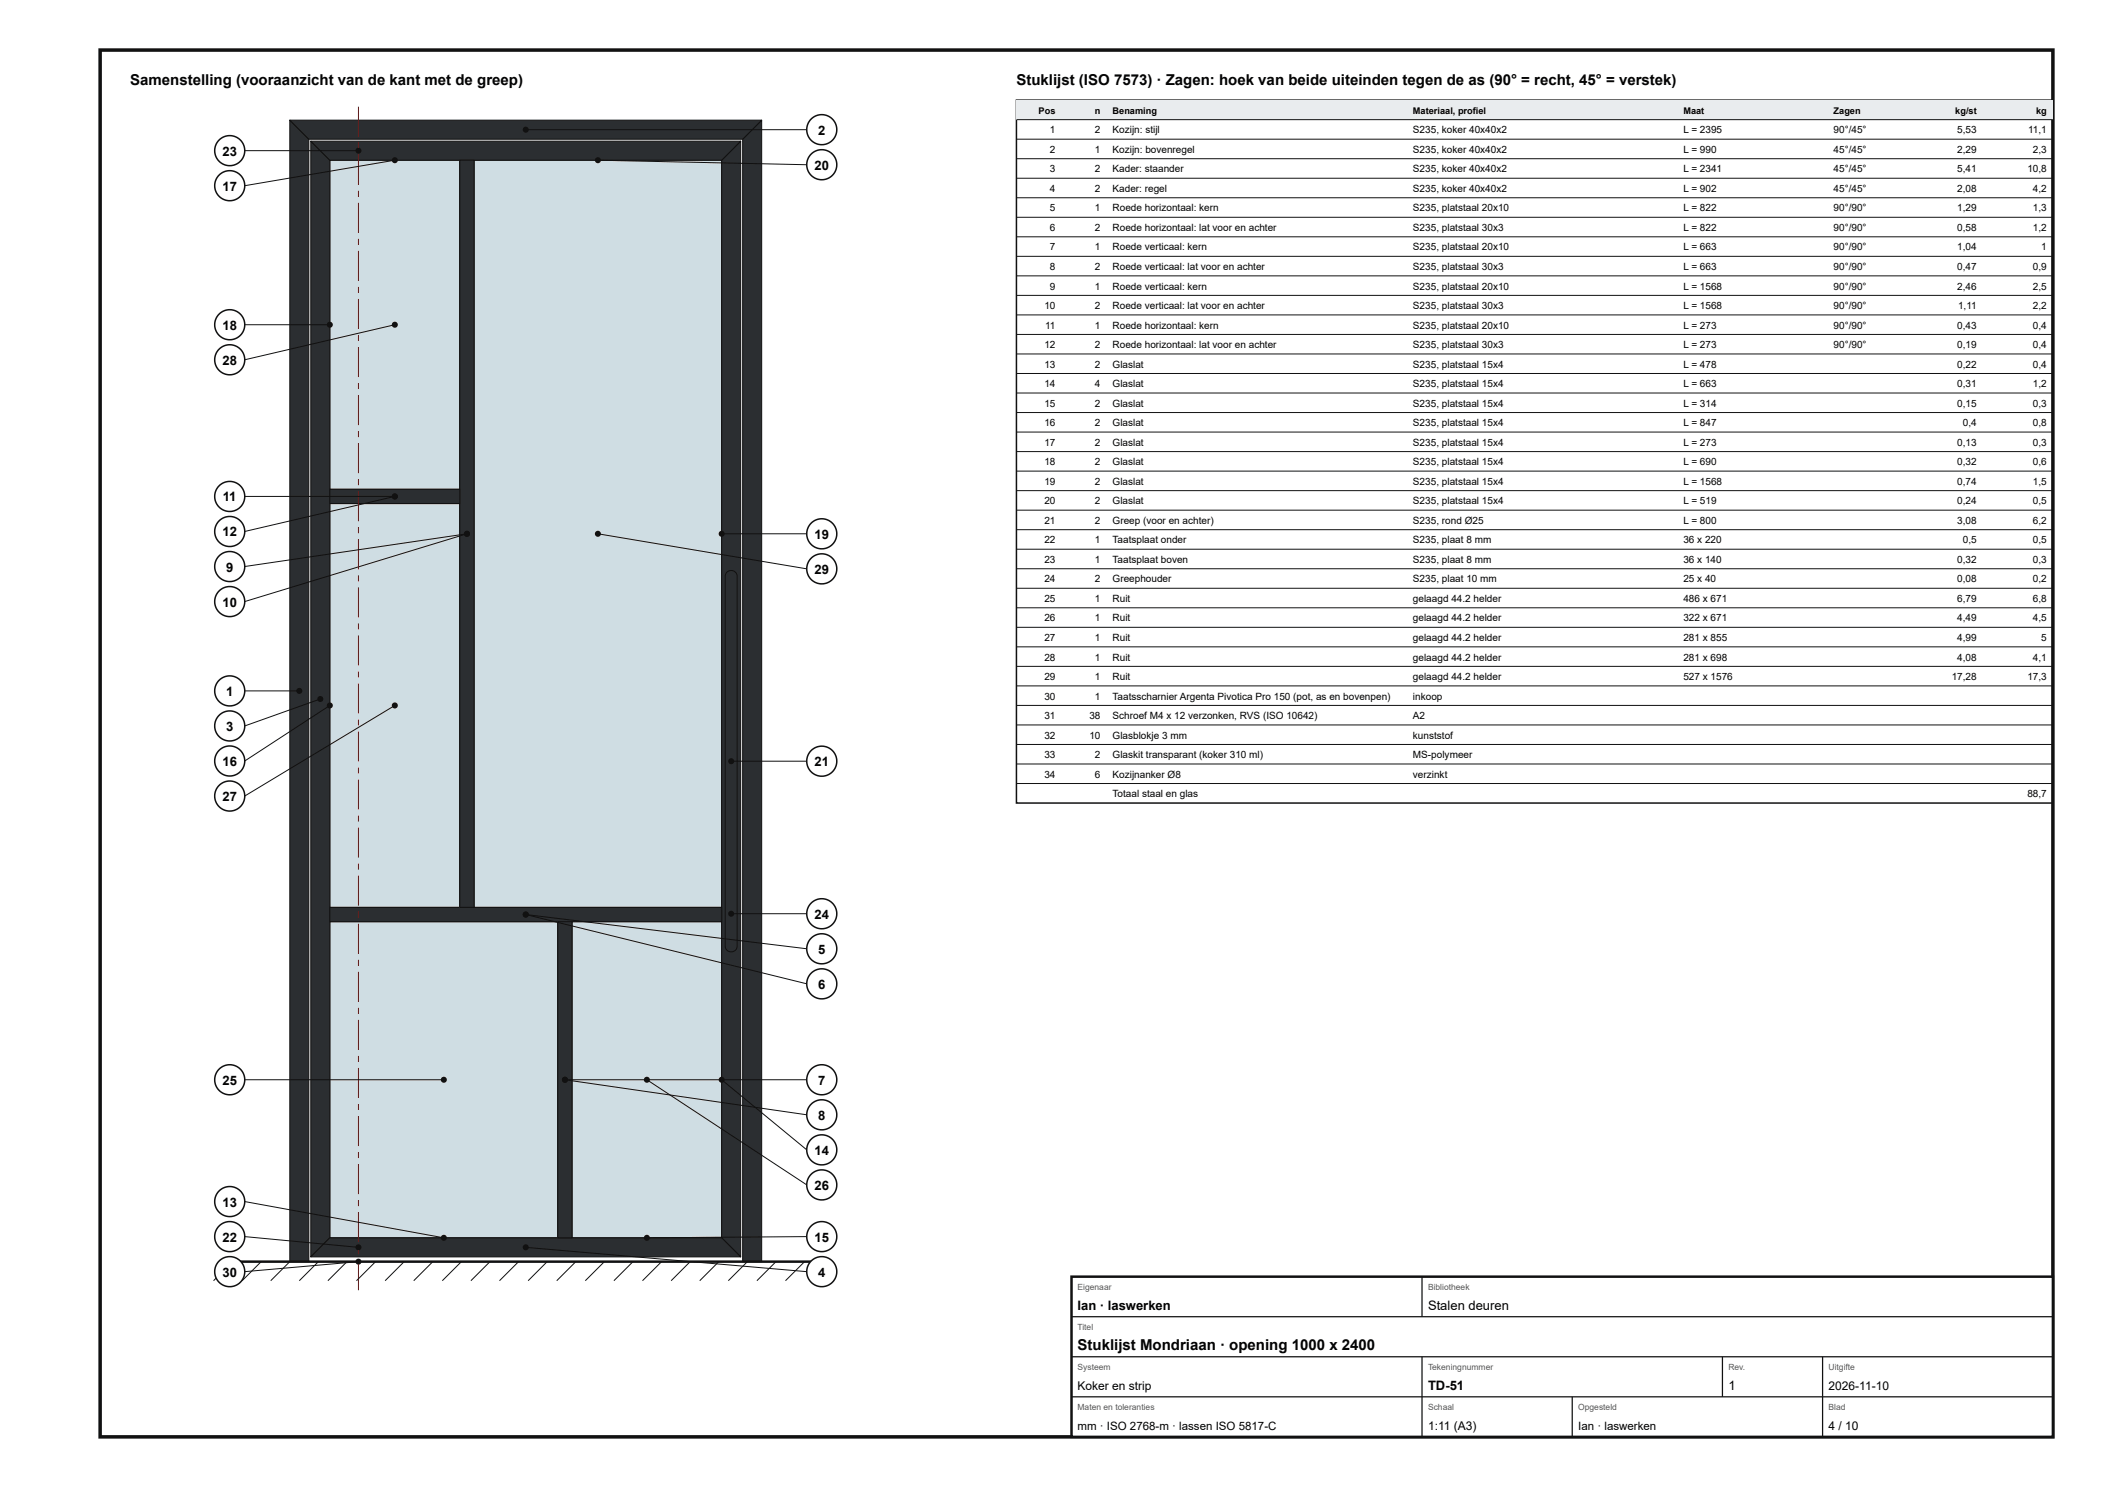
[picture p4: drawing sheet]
<svg xmlns="http://www.w3.org/2000/svg" width="420mm" height="297mm" viewBox="0 0 420 297" stroke-linecap="round" stroke-linejoin="round" font-family="sans-serif">
<path d="M20 10h390v277h-390z" fill="none" stroke="#111" stroke-width=".7" stroke-linecap="butt"/>
<path d="M65.9 184.1h45.5v63.1h-45.5z" fill="#cfdde3"/>
<path d="M65.9 184.1h45.5v63.1h-45.5z" fill="none" stroke="#111" stroke-width=".2"/>
<path d="M114.2 184.1h29.9v63.1h-29.9z" fill="#cfdde3"/>
<path d="M114.2 184.1h29.9v63.1h-29.9z" fill="none" stroke="#111" stroke-width=".2"/>
<path d="M65.9 100.6h25.9v80.6h-25.9z" fill="#cfdde3"/>
<path d="M65.9 100.6h25.9v80.6h-25.9z" fill="none" stroke="#111" stroke-width=".2"/>
<path d="M65.9 32h25.9v65.7h-25.9z" fill="#cfdde3"/>
<path d="M65.9 32h25.9v65.7h-25.9z" fill="none" stroke="#111" stroke-width=".2"/>
<path d="M94.7 32h49.4v149.2h-49.4z" fill="#cfdde3"/>
<path d="M94.7 32h49.4v149.2h-49.4z" fill="none" stroke="#111" stroke-width=".2"/>
<path d="M57.9 24l3.8 3.8v224.2h-3.8z" fill="#2b2e31"/>
<path d="M57.9 24l3.8 3.8v224.2h-3.8z" fill="none" stroke="#111" stroke-width=".2"/>
<path d="M152.1 24v228h-3.8v-224.2z" fill="#2b2e31"/>
<path d="M152.1 24v228h-3.8v-224.2z" fill="none" stroke="#111" stroke-width=".2"/>
<path d="M57.9 24h94.2l-3.8 3.8h-86.6z" fill="#2b2e31"/>
<path d="M57.9 24h94.2l-3.8 3.8h-86.6z" fill="none" stroke="#111" stroke-width=".2"/>
<path d="M62.1 28.2l3.8 3.8v215.2l-3.8 3.8z" fill="#2b2e31"/>
<path d="M62.1 28.2l3.8 3.8v215.2l-3.8 3.8z" fill="none" stroke="#111" stroke-width=".2"/>
<path d="M147.9 28.2v222.8l-3.8-3.8v-215.2z" fill="#2b2e31"/>
<path d="M147.9 28.2v222.8l-3.8-3.8v-215.2z" fill="none" stroke="#111" stroke-width=".2"/>
<path d="M65.9 247.2h78.2l3.8 3.8h-85.8z" fill="#2b2e31"/>
<path d="M65.9 247.2h78.2l3.8 3.8h-85.8z" fill="none" stroke="#111" stroke-width=".2"/>
<path d="M62.1 28.2h85.8l-3.8 3.8h-78.2z" fill="#2b2e31"/>
<path d="M62.1 28.2h85.8l-3.8 3.8h-78.2z" fill="none" stroke="#111" stroke-width=".2"/>
<path d="M65.9 181.2h78.2v2.9h-78.2z" fill="#2b2e31"/>
<path d="M65.9 181.2h78.2v2.9h-78.2z" fill="none" stroke="#111" stroke-width=".2"/>
<path d="M111.4 184.1h2.8v63.1h-2.8z" fill="#2b2e31"/>
<path d="M111.4 184.1h2.8v63.1h-2.8z" fill="none" stroke="#111" stroke-width=".2"/>
<path d="M91.8 32h2.9v149.2h-2.9z" fill="#2b2e31"/>
<path d="M91.8 32h2.9v149.2h-2.9z" fill="none" stroke="#111" stroke-width=".2"/>
<path d="M65.9 97.7h25.9v2.9h-25.9z" fill="#2b2e31"/>
<path d="M65.9 97.7h25.9v2.9h-25.9z" fill="none" stroke="#111" stroke-width=".2"/>
<path d="M71.5 251.7h.2v6h-.2zM71.5 249.3h.2v1.2h-.2zM71.5 242.1h.2v6h-.2zM71.5 239.7h.2v1.2h-.2zM71.5 232.5h.2v6h-.2zM71.5 230.1h.2v1.2h-.2zM71.5 222.9h.2v6h-.2zM71.5 220.5h.2v1.2h-.2zM71.5 213.3h.2v6h-.2zM71.5 210.9h.2v1.2h-.2zM71.5 203.7h.2v6h-.2zM71.5 201.3h.2v1.2h-.2zM71.5 194.1h.2v6h-.2zM71.5 191.7h.2v1.2h-.2zM71.5 184.5h.2v6h-.2zM71.5 182.1h.2v1.2h-.2zM71.5 174.9h.2v6h-.2zM71.5 172.5h.2v1.2h-.2zM71.5 165.3h.2v6h-.2zM71.5 162.9h.2v1.2h-.2zM71.5 155.7h.2v6h-.2zM71.5 153.3h.2v1.2h-.2zM71.5 146.1h.2v6h-.2zM71.5 143.7h.2v1.2h-.2zM71.5 136.5h.2v6h-.2zM71.5 134.1h.2v1.2h-.2zM71.5 126.9h.2v6h-.2zM71.5 124.5h.2v1.2h-.2zM71.5 117.3h.2v6h-.2zM71.5 114.9h.2v1.2h-.2zM71.5 107.7h.2v6h-.2zM71.5 105.3h.2v1.2h-.2zM71.5 98.1h.2v6h-.2zM71.5 95.7h.2v1.2h-.2zM71.5 88.5h.2v6h-.2zM71.5 86.1h.2v1.2h-.2zM71.5 78.9h.2v6h-.2zM71.5 76.5h.2v1.2h-.2zM71.5 69.3h.2v6h-.2zM71.5 66.9h.2v1.2h-.2zM71.5 59.7h.2v6h-.2zM71.5 57.3h.2v1.2h-.2zM71.5 50.1h.2v6h-.2zM71.5 47.7h.2v1.2h-.2zM71.5 40.5h.2v6h-.2zM71.5 38.1h.2v1.2h-.2zM71.5 30.9h.2v6h-.2zM71.5 28.5h.2v1.2h-.2zM71.5 21.3h.2v6h-.2z" fill="#b00"/>
<path d="M145.2 114.3a1.2 1.2 0 0 1 1.3-.3 1.2 1.2 0 0 1 .7 1.1v73.9a1.19 1.19 0 0 1-1.2 1.1 1.19 1.19 0 0 1-1.2-1.1v-73.9z" fill="#2b2e31"/>
<g fill="none" stroke="#111" stroke-width=".2">
<path d="M145.2 114.3a1.2 1.2 0 0 1 1.3-.3 1.2 1.2 0 0 1 .7 1.1v73.9a1.19 1.19 0 0 1-1.2 1.1 1.19 1.19 0 0 1-1.2-1.1v-73.9zM46.4 252l-3.8 3.8M52.2 252l-3.8 3.8M57.9 252l-3.8 3.8M63.6 252l-3.8 3.8M69.3 252l-3.8 3.8M75 252l-3.8 3.8M80.7 252l-3.8 3.8M86.4 252l-3.8 3.8M92.1 252l-3.8 3.8M97.9 252l-3.9 3.8M103.6 252l-3.8 3.8"/>
<path d="M109.3 252l-3.8 3.8M115 252l-3.8 3.8M120.7 252l-3.8 3.8M126.4 252l-3.8 3.8M132.1 252l-3.8 3.8M137.8 252l-3.8 3.8M143.6 252l-3.9 3.8M149.3 252l-3.8 3.8M155 252l-3.8 3.8M160.7 252l-3.8 3.8"/>
</g>
<path d="M46.4 252h117.1" fill="none" stroke="#111" stroke-width=".5"/>
<circle cx="71.6" cy="30.1" r=".6" fill="#111"/>
<path d="M48.9 30.1h22.7" fill="none" stroke="#111" stroke-width=".2"/>
<circle cx="45.9" cy="30.1" r="3" fill="#fff"/>
<circle cx="45.9" cy="30.1" r="3" fill="none" stroke="#111" stroke-width=".3"/>
<circle cx="78.8" cy="32" r=".6" fill="#111"/>
<path d="M78.9 32l-30 5.1" fill="none" stroke="#111" stroke-width=".2"/>
<circle cx="45.9" cy="37.1" r="3" fill="#fff"/>
<circle cx="45.9" cy="37.1" r="3" fill="none" stroke="#111" stroke-width=".3"/>
<circle cx="65.9" cy="64.9" r=".6" fill="#111"/>
<path d="M48.9 64.9h17" fill="none" stroke="#111" stroke-width=".2"/>
<circle cx="45.9" cy="64.9" r="3" fill="#fff"/>
<circle cx="45.9" cy="64.9" r="3" fill="none" stroke="#111" stroke-width=".3"/>
<circle cx="78.8" cy="64.9" r=".6" fill="#111"/>
<path d="M78.9 64.9l-30 7" fill="none" stroke="#111" stroke-width=".2"/>
<circle cx="45.9" cy="71.9" r="3" fill="#fff"/>
<circle cx="45.9" cy="71.9" r="3" fill="none" stroke="#111" stroke-width=".3"/>
<circle cx="78.8" cy="99.2" r=".6" fill="#111"/>
<path d="M48.9 99.2h30" fill="none" stroke="#111" stroke-width=".2"/>
<circle cx="45.9" cy="99.2" r="3" fill="#fff"/>
<circle cx="45.9" cy="99.2" r="3" fill="none" stroke="#111" stroke-width=".3"/>
<circle cx="78.8" cy="99.2" r=".6" fill="#111"/>
<path d="M78.9 99.2l-30 7" fill="none" stroke="#111" stroke-width=".2"/>
<circle cx="45.9" cy="106.2" r="3" fill="#fff"/>
<circle cx="45.9" cy="106.2" r="3" fill="none" stroke="#111" stroke-width=".3"/>
<circle cx="93.3" cy="106.6" r=".6" fill="#111"/>
<path d="M93.3 106.6l-44.4 6.6" fill="none" stroke="#111" stroke-width=".2"/>
<circle cx="45.9" cy="113.2" r="3" fill="#fff"/>
<circle cx="45.9" cy="113.2" r="3" fill="none" stroke="#111" stroke-width=".3"/>
<circle cx="93.3" cy="106.6" r=".6" fill="#111"/>
<path d="M93.3 106.6l-44.4 13.6" fill="none" stroke="#111" stroke-width=".2"/>
<circle cx="45.9" cy="120.2" r="3" fill="#fff"/>
<circle cx="45.9" cy="120.2" r="3" fill="none" stroke="#111" stroke-width=".3"/>
<circle cx="59.8" cy="138" r=".6" fill="#111"/>
<path d="M48.9 138h10.9" fill="none" stroke="#111" stroke-width=".2"/>
<circle cx="45.9" cy="138" r="3" fill="#fff"/>
<circle cx="45.9" cy="138" r="3" fill="none" stroke="#111" stroke-width=".3"/>
<circle cx="64" cy="139.6" r=".6" fill="#111"/>
<path d="M64 139.6l-15.1 5.4" fill="none" stroke="#111" stroke-width=".2"/>
<circle cx="45.9" cy="145" r="3" fill="#fff"/>
<circle cx="45.9" cy="145" r="3" fill="none" stroke="#111" stroke-width=".3"/>
<circle cx="65.9" cy="140.9" r=".6" fill="#111"/>
<path d="M65.9 140.9l-17 11.1" fill="none" stroke="#111" stroke-width=".2"/>
<circle cx="45.9" cy="152" r="3" fill="#fff"/>
<circle cx="45.9" cy="152" r="3" fill="none" stroke="#111" stroke-width=".3"/>
<circle cx="78.8" cy="140.9" r=".6" fill="#111"/>
<path d="M78.9 140.9l-30 18.1" fill="none" stroke="#111" stroke-width=".2"/>
<circle cx="45.9" cy="159" r="3" fill="#fff"/>
<circle cx="45.9" cy="159" r="3" fill="none" stroke="#111" stroke-width=".3"/>
<circle cx="88.6" cy="215.7" r=".6" fill="#111"/>
<path d="M48.9 215.7h39.7" fill="none" stroke="#111" stroke-width=".2"/>
<circle cx="45.9" cy="215.7" r="3" fill="#fff"/>
<circle cx="45.9" cy="215.7" r="3" fill="none" stroke="#111" stroke-width=".3"/>
<circle cx="88.6" cy="247.2" r=".6" fill="#111"/>
<path d="M48.9 240l39.7 7.2" fill="none" stroke="#111" stroke-width=".2"/>
<circle cx="45.9" cy="240" r="3" fill="#fff"/>
<circle cx="45.9" cy="240" r="3" fill="none" stroke="#111" stroke-width=".3"/>
<circle cx="71.6" cy="249.1" r=".6" fill="#111"/>
<path d="M48.9 247l22.7 2.1" fill="none" stroke="#111" stroke-width=".2"/>
<circle cx="45.9" cy="247" r="3" fill="#fff"/>
<circle cx="45.9" cy="247" r="3" fill="none" stroke="#111" stroke-width=".3"/>
<circle cx="71.6" cy="252" r=".6" fill="#111"/>
<path d="M71.6 252l-22.7 2" fill="none" stroke="#111" stroke-width=".2"/>
<circle cx="45.9" cy="254" r="3" fill="#fff"/>
<circle cx="45.9" cy="254" r="3" fill="none" stroke="#111" stroke-width=".3"/>
<circle cx="105" cy="25.9" r=".6" fill="#111"/>
<path d="M105 25.9h56.1" fill="none" stroke="#111" stroke-width=".2"/>
<circle cx="164.1" cy="25.9" r="3" fill="#fff"/>
<circle cx="164.1" cy="25.9" r="3" fill="none" stroke="#111" stroke-width=".3"/>
<circle cx="119.4" cy="32" r=".6" fill="#111"/>
<path d="M119.4 32l41.7 .9" fill="none" stroke="#111" stroke-width=".2"/>
<circle cx="164.1" cy="32.9" r="3" fill="#fff"/>
<circle cx="164.1" cy="32.9" r="3" fill="none" stroke="#111" stroke-width=".3"/>
<circle cx="144.1" cy="106.6" r=".6" fill="#111"/>
<path d="M144.1 106.6h17" fill="none" stroke="#111" stroke-width=".2"/>
<circle cx="164.1" cy="106.6" r="3" fill="#fff"/>
<circle cx="164.1" cy="106.6" r="3" fill="none" stroke="#111" stroke-width=".3"/>
<circle cx="119.4" cy="106.6" r=".6" fill="#111"/>
<path d="M119.4 106.6l41.7 7" fill="none" stroke="#111" stroke-width=".2"/>
<circle cx="164.1" cy="113.6" r="3" fill="#fff"/>
<circle cx="164.1" cy="113.6" r="3" fill="none" stroke="#111" stroke-width=".3"/>
<circle cx="146" cy="152" r=".6" fill="#111"/>
<path d="M146 152h15.1" fill="none" stroke="#111" stroke-width=".2"/>
<circle cx="164.1" cy="152" r="3" fill="#fff"/>
<circle cx="164.1" cy="152" r="3" fill="none" stroke="#111" stroke-width=".3"/>
<circle cx="146" cy="182.5" r=".6" fill="#111"/>
<path d="M146 182.5h15.1" fill="none" stroke="#111" stroke-width=".2"/>
<circle cx="164.1" cy="182.5" r="3" fill="#fff"/>
<circle cx="164.1" cy="182.5" r="3" fill="none" stroke="#111" stroke-width=".3"/>
<circle cx="105" cy="182.7" r=".6" fill="#111"/>
<path d="M105 182.7l56.1 6.8" fill="none" stroke="#111" stroke-width=".2"/>
<circle cx="164.1" cy="189.5" r="3" fill="#fff"/>
<circle cx="164.1" cy="189.5" r="3" fill="none" stroke="#111" stroke-width=".3"/>
<circle cx="105" cy="182.7" r=".6" fill="#111"/>
<path d="M105 182.7l56.1 13.8" fill="none" stroke="#111" stroke-width=".2"/>
<circle cx="164.1" cy="196.5" r="3" fill="#fff"/>
<circle cx="164.1" cy="196.5" r="3" fill="none" stroke="#111" stroke-width=".3"/>
<circle cx="112.8" cy="215.7" r=".6" fill="#111"/>
<path d="M112.8 215.7h48.3" fill="none" stroke="#111" stroke-width=".2"/>
<circle cx="164.1" cy="215.7" r="3" fill="#fff"/>
<circle cx="164.1" cy="215.7" r="3" fill="none" stroke="#111" stroke-width=".3"/>
<circle cx="112.8" cy="215.7" r=".6" fill="#111"/>
<path d="M112.8 215.7l48.3 7" fill="none" stroke="#111" stroke-width=".2"/>
<circle cx="164.1" cy="222.7" r="3" fill="#fff"/>
<circle cx="164.1" cy="222.7" r="3" fill="none" stroke="#111" stroke-width=".3"/>
<circle cx="144.1" cy="215.7" r=".6" fill="#111"/>
<path d="M144.1 215.7l17 14" fill="none" stroke="#111" stroke-width=".2"/>
<circle cx="164.1" cy="229.7" r="3" fill="#fff"/>
<circle cx="164.1" cy="229.7" r="3" fill="none" stroke="#111" stroke-width=".3"/>
<circle cx="129.2" cy="215.7" r=".6" fill="#111"/>
<path d="M129.2 215.7l31.9 21" fill="none" stroke="#111" stroke-width=".2"/>
<circle cx="164.1" cy="236.7" r="3" fill="#fff"/>
<circle cx="164.1" cy="236.7" r="3" fill="none" stroke="#111" stroke-width=".3"/>
<circle cx="129.2" cy="247.2" r=".6" fill="#111"/>
<path d="M161.1 247l-31.9 .2" fill="none" stroke="#111" stroke-width=".2"/>
<circle cx="164.1" cy="247" r="3" fill="#fff"/>
<circle cx="164.1" cy="247" r="3" fill="none" stroke="#111" stroke-width=".3"/>
<circle cx="105" cy="249.1" r=".6" fill="#111"/>
<path d="M105 249.1l56.1 4.9" fill="none" stroke="#111" stroke-width=".2"/>
<circle cx="164.1" cy="254" r="3" fill="#fff"/>
<g fill="none" stroke="#111" stroke-width=".3">
<path d="M203 20h207v140.4h-207z"/>
<circle cx="164.1" cy="254" r="3"/>
</g>
<path d="M203 20h207v3.9h-207z" fill="#e9ecee"/>
<g fill="none" stroke="#111" stroke-width=".2">
<path d="M203 23.9h207M203 27.8h207M203 31.7h207M203 35.6h207M203 39.5h207M203 43.4h207M203 47.3h207M203 51.2h207M203 55.1h207M203 59h207M203 62.9h207M203 66.8h207"/>
<path d="M203 70.7h207M203 74.6h207M203 78.5h207M203 82.4h207M203 86.3h207M203 90.2h207M203 94.1h207M203 98h207M203 101.9h207M203 105.8h207M203 109.7h207M203 113.6h207"/>
<path d="M203 117.5h207M203 121.4h207M203 125.3h207M203 129.2h207M203 133.1h207M203 137h207M203 140.9h207M203 144.8h207M203 148.7h207M203 152.6h207M203 156.5h207"/>
</g>
<path d="M214 255h196v32h-196z" fill="#fff"/>
<path d="M214 255h196v32h-196z" fill="none" stroke="#111" stroke-width=".5"/>
<path d="M284 255v8M214 263h196M214 271h196M214 279h196M284 271v16M314 279v8M344 271v8M364 271v16" fill="none" stroke="#111" stroke-width=".25"/>
<g font-size="3">
<text x="26" y="17">Samenstelling (vooraanzicht van de kant met de greep)</text>
<text x="203" y="17">Stuklijst (ISO 7573) · Zagen: hoek van beide uiteinden tegen de as (90° = recht, 45° = verstek)</text>
<text x="215.2" y="269.6">Stuklijst Mondriaan · opening 1000 x 2400</text>
</g>
<g font-size="2.6">
<text x="163.4" y="26.9">2</text>
<text x="44.4" y="31.1">23</text>
<text x="162.7" y="33.9">20</text>
<text x="44.4" y="38.1">17</text>
<text x="44.4" y="65.9">18</text>
<text x="44.4" y="72.9">28</text>
<text x="44.5" y="100.2">11</text>
<text x="44.4" y="107.2">12</text>
<text x="162.7" y="107.6">19</text>
<text x="45.2" y="114.2">9</text>
<text x="162.7" y="114.6">29</text>
<text x="44.4" y="121.2">10</text>
<text x="45.2" y="139">1</text>
<text x="45.2" y="146">3</text>
<text x="44.4" y="153">16</text>
<text x="162.7" y="153">21</text>
<text x="44.4" y="160">27</text>
<text x="162.7" y="183.5">24</text>
<text x="163.4" y="190.5">5</text>
<text x="163.4" y="197.5">6</text>
<text x="44.4" y="216.7">25</text>
<text x="163.4" y="216.7">7</text>
<text x="163.4" y="223.7">8</text>
<text x="162.7" y="230.7">14</text>
<text x="162.7" y="237.7">26</text>
<text x="44.4" y="241">13</text>
<text x="44.4" y="248">22</text>
<text x="162.7" y="248">15</text>
<text x="44.4" y="255">30</text>
<text x="163.4" y="255">4</text>
<text x="215.2" y="261.6">Ian · laswerken</text>
<text x="285.2" y="261.6">Stalen deuren</text>
<text x="285.2" y="277.6">TD-51</text>
<text x="345.2" y="277.6">1</text>
</g>
<g font-size="2.4">
<text x="215.2" y="277.6">Koker en strip</text>
<text x="365.2" y="277.6">2026-11-10</text>
<text x="285.2" y="285.6">1:11 (A3)</text>
<text x="365.2" y="285.6">4 / 10</text>
</g>
<g font-size="2.3">
<text x="215.2" y="285.6">mm · ISO 2768-m · lassen ISO 5817-C</text>
<text x="315.2" y="285.6">Ian · laswerken</text>
</g>
<g font-size="2">
<text x="209.7" y="26.6">1</text>
<text x="218.7" y="26.6">2</text>
<text x="222.2" y="26.6">Kozijn: stijl</text>
<text x="282.2" y="26.6">S235, koker 40x40x2</text>
<text x="336.2" y="26.6">L = 2395</text>
<text x="366.2" y="26.6">90°/45°</text>
<text x="390.9" y="26.6">5,53</text>
<text x="405.1" y="26.6">11,1</text>
<text x="209.7" y="30.5">2</text>
<text x="209.7" y="34.4">3</text>
<text x="218.7" y="30.5">1</text>
<text x="218.7" y="34.4">2</text>
<text x="222.2" y="30.5">Kozijn: bovenregel</text>
<text x="222.2" y="34.4">Kader: staander</text>
<text x="282.2" y="30.5">S235, koker 40x40x2</text>
<text x="282.2" y="34.4">S235, koker 40x40x2</text>
<text x="336.2" y="30.5">L = 990</text>
<text x="336.2" y="34.4">L = 2341</text>
<text x="366.2" y="30.5">45°/45°</text>
<text x="366.2" y="34.4">45°/45°</text>
<text x="390.9" y="30.5">2,29</text>
<text x="390.9" y="34.4">5,41</text>
<text x="404.9" y="34.4">10,8</text>
<text x="406" y="30.5">2,3</text>
<text x="209.7" y="38.3">4</text>
<text x="218.7" y="38.3">2</text>
<text x="222.2" y="38.3">Kader: regel</text>
<text x="282.2" y="38.3">S235, koker 40x40x2</text>
<text x="336.2" y="38.3">L = 902</text>
<text x="366.2" y="38.3">45°/45°</text>
<text x="390.9" y="38.3">2,08</text>
<text x="406" y="38.3">4,2</text>
<text x="209.7" y="42.2">5</text>
<text x="209.7" y="46.1">6</text>
<text x="218.7" y="42.2">1</text>
<text x="218.7" y="46.1">2</text>
<text x="222.2" y="42.2">Roede horizontaal: kern</text>
<text x="222.2" y="46.1">Roede horizontaal: lat voor en achter</text>
<text x="282.2" y="42.2">S235, platstaal 20x10</text>
<text x="282.2" y="46.1">S235, platstaal 30x3</text>
<text x="336.2" y="42.2">L = 822</text>
<text x="336.2" y="46.1">L = 822</text>
<text x="366.2" y="42.2">90°/90°</text>
<text x="366.2" y="46.1">90°/90°</text>
<text x="390.9" y="42.2">1,29</text>
<text x="390.9" y="46.1">0,58</text>
<text x="406" y="42.2">1,3</text>
<text x="406" y="46.1">1,2</text>
<text x="209.7" y="50">7</text>
<text x="209.7" y="53.9">8</text>
<text x="218.7" y="50">1</text>
<text x="218.7" y="53.9">2</text>
<text x="222.2" y="50">Roede verticaal: kern</text>
<text x="222.2" y="53.9">Roede verticaal: lat voor en achter</text>
<text x="282.2" y="50">S235, platstaal 20x10</text>
<text x="282.2" y="53.9">S235, platstaal 30x3</text>
<text x="336.2" y="50">L = 663</text>
<text x="336.2" y="53.9">L = 663</text>
<text x="366.2" y="50">90°/90°</text>
<text x="366.2" y="53.9">90°/90°</text>
<text x="390.9" y="50">1,04</text>
<text x="390.9" y="53.9">0,47</text>
<text x="406" y="53.9">0,9</text>
<text x="407.7" y="50">1</text>
<text x="209.7" y="57.8">9</text>
<text x="218.7" y="57.8">1</text>
<text x="222.2" y="57.8">Roede verticaal: kern</text>
<text x="282.2" y="57.8">S235, platstaal 20x10</text>
<text x="336.2" y="57.8">L = 1568</text>
<text x="366.2" y="57.8">90°/90°</text>
<text x="390.9" y="57.8">2,46</text>
<text x="406" y="57.8">2,5</text>
<text x="208.6" y="61.7">10</text>
<text x="208.7" y="65.6">11</text>
<text x="218.7" y="61.7">2</text>
<text x="218.7" y="65.6">1</text>
<text x="222.2" y="61.7">Roede verticaal: lat voor en achter</text>
<text x="222.2" y="65.6">Roede horizontaal: kern</text>
<text x="282.2" y="61.7">S235, platstaal 30x3</text>
<text x="282.2" y="65.6">S235, platstaal 20x10</text>
<text x="336.2" y="61.7">L = 1568</text>
<text x="336.2" y="65.6">L = 273</text>
<text x="366.2" y="61.7">90°/90°</text>
<text x="366.2" y="65.6">90°/90°</text>
<text x="390.9" y="65.6">0,43</text>
<text x="391.1" y="61.7">1,11</text>
<text x="406" y="61.7">2,2</text>
<text x="406" y="65.6">0,4</text>
<text x="208.6" y="69.5">12</text>
<text x="218.7" y="69.5">2</text>
<text x="222.2" y="69.5">Roede horizontaal: lat voor en achter</text>
<text x="282.2" y="69.5">S235, platstaal 30x3</text>
<text x="336.2" y="69.5">L = 273</text>
<text x="366.2" y="69.5">90°/90°</text>
<text x="390.9" y="69.5">0,19</text>
<text x="406" y="69.5">0,4</text>
<text x="208.6" y="73.4">13</text>
<text x="208.6" y="77.3">14</text>
<text x="218.7" y="73.4">2</text>
<text x="218.7" y="77.3">4</text>
<text x="222.2" y="73.4">Glaslat</text>
<text x="222.2" y="77.3">Glaslat</text>
<text x="282.2" y="73.4">S235, platstaal 15x4</text>
<text x="282.2" y="77.3">S235, platstaal 15x4</text>
<text x="336.2" y="73.4">L = 478</text>
<text x="336.2" y="77.3">L = 663</text>
<text x="390.9" y="73.4">0,22</text>
<text x="390.9" y="77.3">0,31</text>
<text x="406" y="73.4">0,4</text>
<text x="406" y="77.3">1,2</text>
<text x="208.6" y="81.2">15</text>
<text x="218.7" y="81.2">2</text>
<text x="222.2" y="81.2">Glaslat</text>
<text x="282.2" y="81.2">S235, platstaal 15x4</text>
<text x="336.2" y="81.2">L = 314</text>
<text x="390.9" y="81.2">0,15</text>
<text x="406" y="81.2">0,3</text>
<text x="208.6" y="85.1">16</text>
<text x="208.6" y="89">17</text>
<text x="218.7" y="85.1">2</text>
<text x="218.7" y="89">2</text>
<text x="222.2" y="85.1">Glaslat</text>
<text x="222.2" y="89">Glaslat</text>
<text x="282.2" y="85.1">S235, platstaal 15x4</text>
<text x="282.2" y="89">S235, platstaal 15x4</text>
<text x="336.2" y="85.1">L = 847</text>
<text x="336.2" y="89">L = 273</text>
<text x="390.9" y="89">0,13</text>
<text x="392" y="85.1">0,4</text>
<text x="406" y="85.1">0,8</text>
<text x="406" y="89">0,3</text>
<text x="208.6" y="92.9">18</text>
<text x="218.7" y="92.9">2</text>
<text x="222.2" y="92.9">Glaslat</text>
<text x="282.2" y="92.9">S235, platstaal 15x4</text>
<text x="336.2" y="92.9">L = 690</text>
<text x="390.9" y="92.9">0,32</text>
<text x="406" y="92.9">0,6</text>
<text x="208.6" y="96.8">19</text>
<text x="208.6" y="100.7">20</text>
<text x="218.7" y="96.8">2</text>
<text x="218.7" y="100.7">2</text>
<text x="222.2" y="96.8">Glaslat</text>
<text x="222.2" y="100.7">Glaslat</text>
<text x="282.2" y="96.8">S235, platstaal 15x4</text>
<text x="282.2" y="100.7">S235, platstaal 15x4</text>
<text x="336.2" y="96.8">L = 1568</text>
<text x="336.2" y="100.7">L = 519</text>
<text x="390.9" y="96.8">0,74</text>
<text x="390.9" y="100.7">0,24</text>
<text x="406" y="96.8">1,5</text>
<text x="406" y="100.7">0,5</text>
<text x="208.6" y="104.6">21</text>
<text x="218.7" y="104.6">2</text>
<text x="222.2" y="104.6">Greep (voor en achter)</text>
<text x="282.2" y="104.6">S235, rond Ø25</text>
<text x="336.2" y="104.6">L = 800</text>
<text x="390.9" y="104.6">3,08</text>
<text x="406" y="104.6">6,2</text>
<text x="208.6" y="108.5">22</text>
<text x="208.6" y="112.4">23</text>
<text x="218.7" y="108.5">1</text>
<text x="218.7" y="112.4">1</text>
<text x="222.2" y="108.5">Taatsplaat onder</text>
<text x="222.2" y="112.4">Taatsplaat boven</text>
<text x="282.2" y="108.5">S235, plaat 8 mm</text>
<text x="282.2" y="112.4">S235, plaat 8 mm</text>
<text x="336.2" y="108.5">36 x 220</text>
<text x="336.2" y="112.4">36 x 140</text>
<text x="390.9" y="112.4">0,32</text>
<text x="392" y="108.5">0,5</text>
<text x="406" y="108.5">0,5</text>
<text x="406" y="112.4">0,3</text>
<text x="208.6" y="116.3">24</text>
<text x="218.7" y="116.3">2</text>
<text x="222.2" y="116.3">Greephouder</text>
<text x="282.2" y="116.3">S235, plaat 10 mm</text>
<text x="336.2" y="116.3">25 x 40</text>
<text x="390.9" y="116.3">0,08</text>
<text x="406" y="116.3">0,2</text>
<text x="208.6" y="120.2">25</text>
<text x="208.6" y="124.1">26</text>
<text x="218.7" y="120.2">1</text>
<text x="218.7" y="124.1">1</text>
<text x="222.2" y="120.2">Ruit</text>
<text x="222.2" y="124.1">Ruit</text>
<text x="282.2" y="120.2">gelaagd 44.2 helder</text>
<text x="282.2" y="124.1">gelaagd 44.2 helder</text>
<text x="336.2" y="120.2">486 x 671</text>
<text x="336.2" y="124.1">322 x 671</text>
<text x="390.9" y="120.2">6,79</text>
<text x="390.9" y="124.1">4,49</text>
<text x="406" y="120.2">6,8</text>
<text x="406" y="124.1">4,5</text>
<text x="208.6" y="128">27</text>
<text x="208.6" y="131.9">28</text>
<text x="218.7" y="128">1</text>
<text x="218.7" y="131.9">1</text>
<text x="222.2" y="128">Ruit</text>
<text x="222.2" y="131.9">Ruit</text>
<text x="282.2" y="128">gelaagd 44.2 helder</text>
<text x="282.2" y="131.9">gelaagd 44.2 helder</text>
<text x="336.2" y="128">281 x 855</text>
<text x="336.2" y="131.9">281 x 698</text>
<text x="390.9" y="128">4,99</text>
<text x="390.9" y="131.9">4,08</text>
<text x="406" y="131.9">4,1</text>
<text x="407.7" y="128">5</text>
<text x="208.6" y="135.8">29</text>
<text x="218.7" y="135.8">1</text>
<text x="222.2" y="135.8">Ruit</text>
<text x="282.2" y="135.8">gelaagd 44.2 helder</text>
<text x="336.2" y="135.8">527 x 1576</text>
<text x="389.8" y="135.8">17,28</text>
<text x="404.9" y="135.8">17,3</text>
<text x="208.6" y="139.7">30</text>
<text x="208.6" y="143.6">31</text>
<text x="217.6" y="143.6">38</text>
<text x="218.7" y="139.7">1</text>
<text x="222.2" y="139.7">Taatsscharnier Argenta Pivotica Pro 150 (pot, as en bovenpen)</text>
<text x="222.2" y="143.6">Schroef M4 x 12 verzonken, RVS (ISO 10642)</text>
<text x="282.2" y="139.7">inkoop</text>
<text x="282.2" y="143.6">A2</text>
<text x="208.6" y="147.5">32</text>
<text x="217.6" y="147.5">10</text>
<text x="222.2" y="147.5">Glasblokje 3 mm</text>
<text x="282.2" y="147.5">kunststof</text>
<text x="208.6" y="151.4">33</text>
<text x="208.6" y="155.3">34</text>
<text x="218.7" y="151.4">2</text>
<text x="218.7" y="155.3">6</text>
<text x="222.2" y="151.4">Glaskit transparant (koker 310 ml)</text>
<text x="222.2" y="155.3">Kozijnanker Ø8</text>
<text x="282.2" y="151.4">MS-polymeer</text>
<text x="282.2" y="155.3">verzinkt</text>
<text x="222.2" y="159.2">Totaal staal en glas</text>
<text x="404.9" y="159.2">88,7</text>
</g>
<g font-size="1.8">
<text x="207.4" y="22.7">Pos</text>
<text x="218.7" y="22.7">n</text>
<text x="222.2" y="22.7">Benaming</text>
<text x="282.2" y="22.7">Materiaal, profiel</text>
<text x="336.2" y="22.7">Maat</text>
<text x="366.2" y="22.7">Zagen</text>
<text x="390.5" y="22.7">kg/st</text>
<text x="406.6" y="22.7">kg</text>
</g>
<g font-size="1.7" fill="#555">
<text x="215.2" y="257.6">Eigenaar</text>
<text x="285.2" y="257.6">Bibliotheek</text>
<text x="215.2" y="265.6">Titel</text>
<text x="215.2" y="273.6">Systeem</text>
<text x="285.2" y="273.6">Tekeningnummer</text>
<text x="345.2" y="273.6">Rev.</text>
<text x="365.2" y="273.6">Uitgifte</text>
<text x="215.2" y="281.6">Maten en toleranties</text>
<text x="285.2" y="281.6">Schaal</text>
<text x="315.2" y="281.6">Opgesteld</text>
<text x="365.2" y="281.6">Blad</text>
</g>
</svg>
